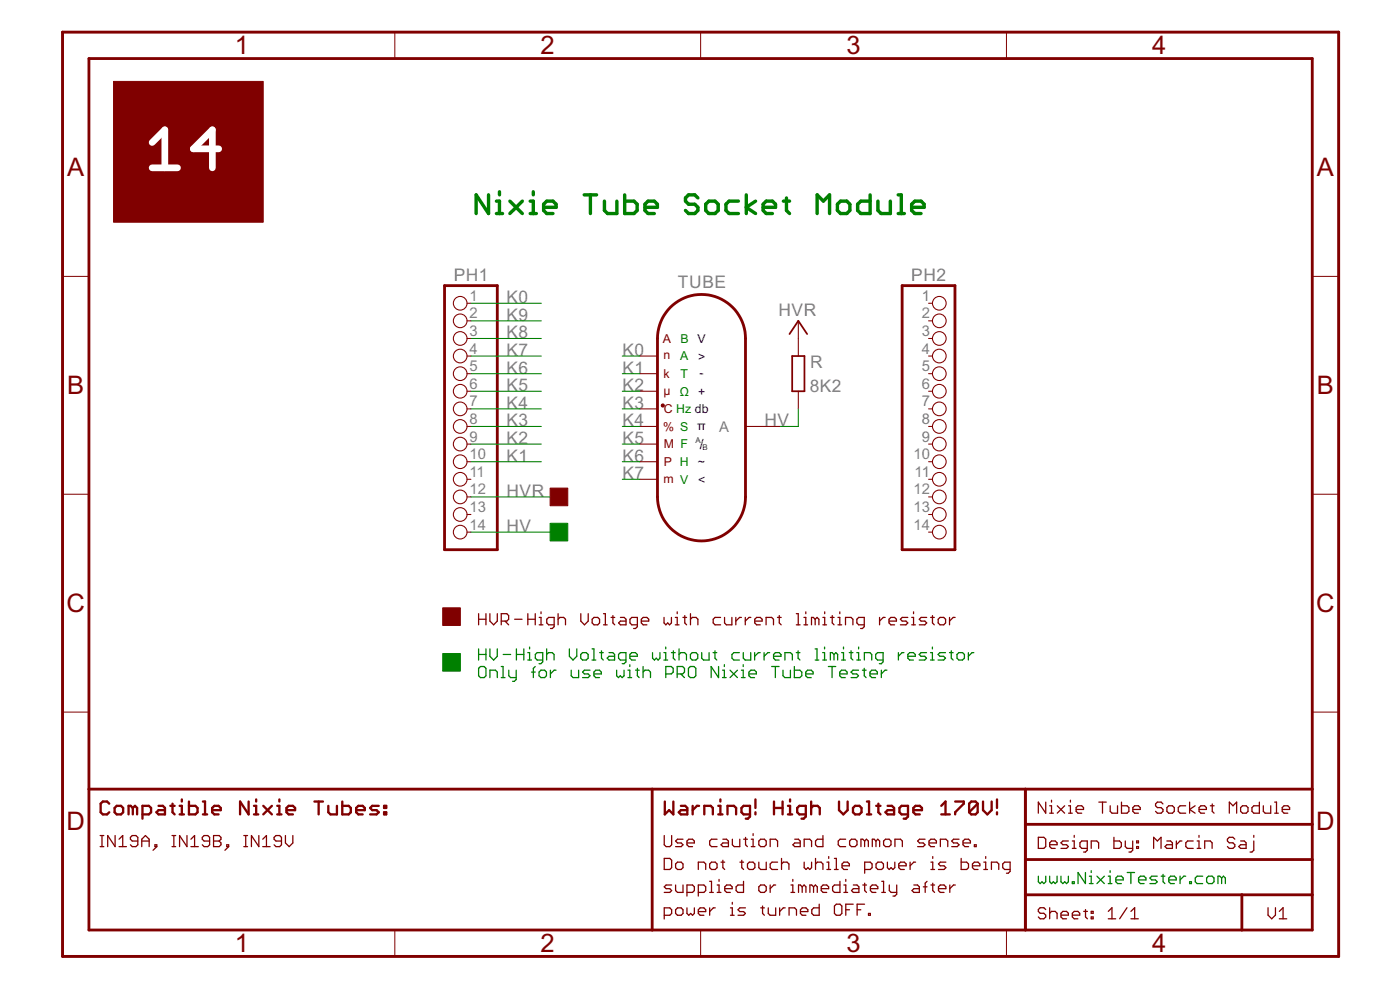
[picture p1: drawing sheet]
<svg xmlns="http://www.w3.org/2000/svg" width="420mm" height="297mm" viewBox="0 0 420 297" stroke-linecap="round" stroke-linejoin="round" font-family="sans-serif">
<g fill="#800000" stroke="#800000" stroke-width=".3">
<path d="M165.1 146.5h5.3v5.2h-5.3z"/>
<path d="M132.9 182.4h5.3v5.3h-5.3z"/>
<path d="M34.1 24.4h44.9v42.3h-44.9z"/>
</g>
<g fill="none" stroke="#800000" stroke-width=".38">
<path d="M143.6 184.1v3.4M143.6 185.8h2.2M145.8 184.1v3.4M147 184.1v2.3l1.1 1.1 1.1-1.1v-2.3M150.4 186.4h1.7l.6-.6v-1.1l-.6-.6h-1.7v3.4M151.6 186.4l1.1 1.1M154.5 185.8h2.2M158.4 185.8h2.2M158.4 184.1v3.4M160.6 184.1v3.4M161.8 185.3h.6v2.2M161.8 187.5h1.1"/>
<path d="M162.4 183.6v.5M166.3 187.5h-1.6l-.6-.6v-1.1l.6-.5h1.6v2.7l-.5 .6h-.6M167.5 185.8l.5-.5h1.2l.5 .5v1.7M167.5 184.1v3.4M174.3 184.1v2.3l1.1 1.1 1.1-1.1v-2.3M177.7 185.8l.6-.5h1.1l.5 .5v1.1l-.5 .6h-1.1l-.6-.6zM181.1 184.1h.6v3.4M181.1 187.5h1.1M183.4 185.3h1.1M183.9 184.7v2.2l.6 .6M186.2 185.3h1.1l.6 .5v1.7h-1.7l-.5-.6 .5-.5h1.7M191.3 187.5h-1.7l-.5-.6v-1.1l.5-.5h1.7v2.7l-.6 .6h-.5"/>
<path d="M192.5 186.4h2.2v-.6l-.6-.5h-1.1l-.5 .5v1.1l.5 .6h1.1M199.3 185.3v1.6l.5 .6 .6-.6 .5 .6 .6-.6v-1.6M202.7 185.3h.5v2.2M202.7 187.5h1.1M203.2 183.6v.5M205 185.3h1.1M205.5 184.7v2.2l.6 .6M207.2 185.8l.6-.5h1.1l.5 .5v1.7M207.2 184.1v3.4M216.3 185.3h-1.7l-.6 .5v1.1l.6 .6h1.7M217.4 185.3v1.6l.6 .6h1.6v-2.2M220.8 185.3v2.2"/>
<path d="M222.5 185.3h-.5l-1.2 1.1M223.7 185.3v2.2M225.3 185.3h-.5l-1.1 1.1M226.5 186.4h2.2v-.6l-.5-.5h-1.1l-.6 .5v1.1l.6 .6h1.1M229.9 187.5v-2.2h1.7l.5 .5v1.7M233.3 185.3h1.1M233.9 184.7v2.2l.5 .6M239 184.1h.6v3.4M239 187.5h1.1M241.3 185.3h.5v2.2M241.3 187.5h1.1M241.8 183.6v.5"/>
<path d="M244.6 185.8l-.5-.5h-.6v2.2M244.6 185.8v1.7M244.6 185.8l.6-.5 .6 .5v1.7M247 185.3h.5v2.2M247 187.5h1.1M247.5 183.6v.5M249.2 185.3h1.1M249.8 184.7v2.2l.5 .6M251.5 185.3h.5v2.2M251.5 187.5h1.1M252 183.6v.5M253.7 187.5v-2.2h1.7l.6 .5v1.7"/>
<path d="M259.4 187.5h-1.7l-.5-.6v-1.1l.5-.5h1.7v2.7l-.6 .6h-.5M264 185.3v2.2M265.6 185.3h-.5l-1.1 1.1M266.8 186.4h2.2v-.6l-.5-.5h-1.1l-.6 .5v1.1l.6 .6h1.1M272.4 185.3h-1.6l-.6 .5 .6 .6h1.1l.5 .5-.5 .6h-1.7M273.6 185.3h.6v2.2M273.6 187.5h1.1M274.2 183.6v.5M278.1 185.3h-1.7l-.5 .5 .5 .6h1.2l.5 .5-.5 .6h-1.7M279.3 185.3h1.1M279.8 184.7v2.2l.6 .6M282.1 185.3h1.1l.6 .5v1.1l-.6 .6h-1.1l-.5-.6v-1.1z"/>
<path d="M285 185.3v2.2M286.6 185.3h-.5l-1.1 1.1M30.1 254h1.1M30.1 250.7h1.1M30.6 250.7v3.3M34.5 250.7v3.3l-2.2-3.3v3.3M35.7 254h2.3M35.7 251.8l1.1-1.1v3.3M41.4 252.3h-1.7l-.6-.5v-.6l.6-.5h1.1l.6 .5v2.3l-.6 .5h-1.1l-.6-.5M42.5 252.3h2.3M42.5 254v-2.2l1.1-1.1 1.2 1.1v2.2M46.5 253.5h.6v.5h-.6z"/>
<path d="M47.1 254l-1.2 1.1M51.6 254h1.1M51.6 250.7h1.1M52.2 250.7v3.3M56.1 250.7v3.3l-2.2-3.3v3.3M57.3 254h2.2M57.3 251.8l1.1-1.1v3.3M62.9 252.3h-1.6l-.6-.5v-.6l.6-.5h1.1l.5 .5v2.3l-.5 .5h-1.1l-.6-.5M64.1 252.3h1.7M64.1 250.7h1.7l.5 .5v.6l-.5 .5 .5 .6v.6l-.5 .5h-1.7zM68.1 253.5h.5v.5h-.5zM68.6 254l-1.1 1.1"/>
<path d="M73.2 254h1.1M73.2 250.7h1.1M73.7 250.7v3.3M77.7 250.7v3.3l-2.2-3.3v3.3M78.8 254h2.3M78.8 251.8l1.2-1.1v3.3M84.5 252.3h-1.7l-.5-.5v-.6l.5-.5h1.1l.6 .5v2.3l-.6 .5h-1.1l-.5-.5M85.7 250.7v2.2l1.1 1.1 1.1-1.1v-2.2M199.3 250.7v2.8l.6 .5h1.1l.6-.5v-2.8M199.3 257.6h1.7l.6 .5v2.2l-.6 .6h-1.7zM202.8 259.2l.5-.5h1.1l.6 .5v1.1l-.6 .6h-1.1l-.5-.6zM205 251.8h-1.7l-.5 .5 .5 .6h1.1l.6 .6-.6 .5h-1.6"/>
<path d="M206.2 252.9h2.2v-.6l-.6-.5h-1.1l-.5 .5v1.2l.5 .5h1.1M213 259.2l.5-.5h1.2l.5 .5v1.1l-.5 .6h-1.2l-.5-.6zM215.2 251.8h-1.7l-.5 .5v1.2l.5 .5h1.7M216.4 258.7h1.1M216.9 251.8h1.1l.6 .5v1.7h-1.7l-.5-.5 .5-.6h1.7M216.9 258.1v2.2l.6 .6M219.8 251.8v1.7l.5 .5h1.7v-2.2M222.1 258.7h1.1M222.6 258.1v2.2l.6 .6M223.2 251.8h1.1M223.8 251.2v2.3l.5 .5M224.3 259.2l.6-.5h1.1l.5 .5v1.1l-.5 .6h-1.1l-.6-.6z"/>
<path d="M225.5 254h1.1M225.5 251.8h.5v2.2M226 250.1v.6M227.7 252.3l.6-.5h1.1l.6 .5v1.2l-.6 .5h-1.1l-.6-.5zM227.7 258.7v1.6l.6 .6h1.7v-2.2M231.1 254v-2.2h1.7l.6 .5v1.7M233.4 258.7h-1.7l-.6 .5v1.1l.6 .6h1.7M234.5 259.2l.6-.5h1.1l.6 .5v1.7M234.5 257.6v3.3M238.5 251.8h1.1l.6 .5v1.7h-1.7l-.5-.5 .5-.6h1.7M241.3 254v-2.2h1.7l.6 .5v1.7M241.3 258.7v1.6l.6 .6 .6-.6 .5 .6 .6-.6v-1.6"/>
<path d="M244.8 259.2l.5-.5h1.1l.6 .5v1.7M244.8 257.6v3.3M247 250.7v3.3h-1.7l-.5-.5v-1.2l.5-.5h1.7M248.2 258.7h.5v2.2M248.7 257v.6M250.4 257.6h.6v3.3M252.7 259.8h2.2v-.6l-.5-.5h-1.1l-.6 .5v1.1l.6 .6h1.1M253.8 251.8h-1.7l-.5 .5v1.2l.5 .5h1.7M255 252.3l.5-.5h1.1l.6 .5v1.2l-.6 .5h-1.1l-.5-.5zM259.5 252.3l-.6-.5h-.5v2.2M259.5 252.3v1.7M259.5 252.3l.5-.5 .6 .5v1.7"/>
<path d="M262.9 252.3l-.6-.5h-.5v2.2M262.9 252.3v1.7M262.9 252.3l.5-.5 .6 .5v1.7M263.5 258.7h1.1l.5 .5v1.1l-.5 .6h-1.1l-.6-.6v-1.1zM265.2 252.3l.5-.5h1.1l.6 .5v1.2l-.6 .5h-1.1l-.5-.5zM266.3 258.7v1.6l.6 .6 .5-.6 .6 .6 .5-.6v-1.6M268.6 254v-2.2h1.7l.5 .5v1.7M269.7 259.8h2.2v-.6l-.5-.5h-1.1l-.6 .5v1.1l.6 .6h1.1M273.1 258.7v2.2M274.8 258.7h-.6l-1.1 1.1M277.6 251.8h-1.7l-.5 .5 .5 .6h1.2l.5 .6-.5 .5h-1.7M278.8 252.9h2.2v-.6l-.5-.5h-1.1l-.6 .5v1.2l.6 .5h1.1"/>
<path d="M279.4 258.7h.5v2.2M279.9 257v.6M282.2 254v-2.2h1.7l.5 .5v1.7M283.9 258.7h-1.7l-.6 .5 .6 .6h1.1l.6 .5-.6 .6h-1.7M287.8 251.8h-1.6l-.6 .5 .6 .6h1.1l.5 .6-.5 .5h-1.7M288.5 257.6v3.3h1.6l.6-.6v-1.1l-.6-.5h-1.6M289 252.9h2.2v-.6l-.5-.5h-1.1l-.6 .5v1.2l.6 .5h1.1M291.8 259.8h2.3v-.6l-.6-.5h-1.1l-.6 .5v1.1l.6 .6h1.1M292.4 253.5h.6v.5h-.6zM295.3 258.7h.5v2.2M295.8 257v.6M311.6 251.2h1.7l.5 .6v2.2l-.5 .6h-1.7z"/>
<path d="M313.8 240.7v3.3l-2.2-3.3v3.3M315 241.8h.6v2.2M315 244h1.1M315 253.4h2.2v-.5l-.5-.6h-1.1l-.6 .6v1.1l.6 .6h1.1M315.6 240.1v.6M317.3 241.8l2.2 2.2M319.5 241.8l-2.2 2.2M320.6 252.3h-1.6l-.6 .6 .6 .5h1.1l.5 .6-.5 .6h-1.7M320.7 241.8h.5v2.2M320.7 244h1.1M321.2 240.1v.6M321.8 254.6h1.1"/>
<path d="M321.8 252.3h.6v2.3M322.4 250.7v.5M323 242.9h2.2v-.6l-.6-.5h-1.1l-.5 .5v1.1l.5 .6h1.1M326.3 254.6h-1.6l-.6-.6v-1.1l.6-.6h1.6v2.8l-.5 .6h-.6M327.5 254.6v-2.3h1.7l.5 .6v1.7M329.8 240.7h2.2M330.9 240.7v3.3M333.2 241.8v1.6l.5 .6h1.7v-2.2M334.3 251.2v3.4h1.7l.5-.6v-1.1l-.5-.6h-1.7M336.6 240.7v3.3h1.6l.6-.6v-1.1l-.6-.5h-1.6M337.7 252.3v1.7l.6 .6h1.6M339.9 252.3v2.8l-.5 .6h-.6"/>
<path d="M340 242.9h2.2v-.6l-.5-.5h-1.2l-.5 .5v1.1l.5 .6h1.2M341.1 254h.6v.6h-.6zM341.1 252.3h.6v.6h-.6zM346.2 254.6v-3.4l1.1 1.1 1.1-1.1v3.4M349 241.2l-.5-.5h-1.2l-.5 .5v.6l.5 .5h1.2l.5 .6v.5l-.5 .6h-1.2l-.5-.6M350.2 252.3h1.1l.6 .6v1.7h-1.7l-.6-.6 .6-.6h1.7M350.8 241.8h1.1l.5 .5v1.1l-.5 .6h-1.1l-.6-.6v-1.1zM353 252.3v2.3M354.7 252.3h-.6l-1.1 1.1M355.8 241.8h-1.6l-.6 .5v1.1l.6 .6h1.6M357 240.7v3.3M358.1 252.3h-1.7l-.5 .6v1.1l.5 .6h1.7"/>
<path d="M358.7 241.8l-1.7 1.1 1.7 1.1M359.3 252.3h.5v2.3M359.3 254.6h1.1M359.8 250.7v.5M359.9 242.9h2.2v-.6l-.6-.5h-1.1l-.5 .5v1.1l.5 .6h1.1M361.5 254.6v-2.3h1.7l.6 .6v1.7M363.2 241.8h1.2M363.8 241.2v2.2l.6 .6M368.9 244v-3.3l1.1 1.1 1.1-1.1v3.3M370.6 251.8l-.6-.6h-1.1l-.5 .6v.5l.5 .6h1.1l.6 .5v.6l-.6 .6h-1.1l-.5-.6M372.3 242.3l.6-.5h1.1l.5 .5v1.1l-.5 .6h-1.1l-.6-.6zM372.3 252.3h1.1l.6 .6v1.7h-1.7l-.5-.6 .5-.6h1.7"/>
<path d="M376.3 252.3v2.8l-.6 .6h-.5M376.3 250.7v.5M378 240.7v3.3h-1.7l-.6-.6v-1.1l.6-.5h1.7M379.1 241.8v1.6l.6 .6h1.7v-2.2M382.5 244h1.1M382.5 240.7h.6v3.3M384.8 242.9h2.2v-.6l-.5-.5h-1.1l-.6 .5v1.1l.6 .6h1.1M199.3 274.6h1.7l.6-.5v-1.1l-.6-.6h-1.7v3.3M201.6 265.5h-1.7l-.6 .6 .6 .5h1.1l.6 .6-.6 .6h-1.7M202.8 265.5v1.7l.5 .6h1.7v-2.3M203.3 272.4h1.1l.6 .6v1.1l-.6 .5h-1.1l-.5-.5v-1.1zM206.2 267.8h1.6l.6-.6v-1.1l-.6-.6h-1.6v3.4"/>
<path d="M206.2 272.4v1.7l.5 .5 .6-.5 .5 .5 .6-.5v-1.7M209.6 260.9v-2.2h1.6l.6 .5v1.7M209.6 267.8h1.6l.6-.6v-1.1l-.6-.6h-1.6v3.4M209.6 273.5h2.2v-.5l-.6-.6h-1.1l-.5 .6v1.1l.5 .5h1.1M213 272.4v2.2M213 267.8h1.1M213 264.4h.5v3.4M214.7 272.4h-.6l-1.1 1.1M215.2 267.8h1.2M215.2 265.5h.6v2.3M215.8 263.9v.5M217.5 266.6h2.2v-.5l-.5-.6h-1.1l-.6 .6v1.1l.6 .6h1.1"/>
<path d="M219.2 272.4h.6v2.2M219.2 274.6h1.1M219.8 270.7v.6M223.1 264.4v3.4h-1.6l-.6-.6v-1.1l.6-.6h1.6M223.7 272.4h-1.7l-.5 .6 .5 .5h1.2l.5 .6-.5 .5h-1.7M227.7 266.1l.6-.6h1.1l.6 .6v1.1l-.6 .6h-1.1l-.6-.6zM228.3 272.4h1.1M228.9 271.8v2.3l.5 .5M230.6 272.4v1.7l.5 .5h1.7v-2.2M231.1 265.5v2.3M232.8 265.5h-.6l-1.1 1.1M234 272.4v2.2"/>
<path d="M235.6 272.4h-.5l-1.1 1.1M236.8 274.6v-2.2h1.7l.5 .6v1.6M237.4 267.8h1.1M237.4 265.5h.5v2.3M237.9 263.9v.5M240.2 273.5h2.2v-.5l-.5-.6h-1.1l-.6 .6v1.1l.6 .5h1.1M240.7 266.1l-.5-.6h-.6v2.3M240.7 266.1v1.7M240.7 266.1l.6-.6 .6 .6v1.7M244.2 266.1l-.6-.6h-.5v2.3M244.2 266.1v1.7M244.2 266.1l.5-.6 .6 .6v1.7"/>
<path d="M245.9 271.3v3.3h-1.7l-.6-.5v-1.1l.6-.6h1.7M246.5 266.6h2.2v-.5l-.6-.6h-1.1l-.5 .6v1.1l.5 .6h1.1M248.2 260.9h1.1M250.4 260.9h1.1M250.4 271.8l.6-.5h1.1l.5 .5v2.3l-.5 .5h-1.1l-.6-.5zM252.1 264.4v3.4h-1.7l-.5-.6v-1.1l.5-.6h1.7M253.3 267.8h1.1M253.3 265.5h.5v2.3M253.8 263.9v.5M253.8 273h1.2M256.1 271.3h-2.3v3.3M256.1 265.5h1.1l.6 .6v1.7h-1.7l-.6-.6 .6-.6h1.7"/>
<path d="M257.2 273h1.1M258.9 265.5h1.2M259.5 271.3h-2.3v3.3M259.5 260.9h1.7l.5-.6v-1.1l-.5-.5h-1.7v3.3M259.5 265v2.2l.6 .6M260.6 274.1h.6v.5h-.6zM261.2 266.6h2.2v-.5l-.5-.6h-1.1l-.6 .6v1.1l.6 .6h1.1M264.6 264.4h.6v3.4M264.6 267.8h1.1M266.9 265.5v1.7l.5 .6h1.7M269.1 265.5v2.8l-.6 .6h-.5M274.3 265.5h1.1l.5 .6v1.7h-1.6l-.6-.6 .6-.6h1.6"/>
<path d="M277.1 266.1h1.1M278.2 264.4l-.5 .6v2.8M279.4 260.9h1.1M279.4 265.5h1.1M279.9 265v2.2l.6 .6M281.6 266.6h2.3v-.5l-.6-.6h-1.1l-.6 .6v1.1l.6 .6h1.1M285.1 265.5v2.3M286.7 265.5h-.5l-1.1 1.1M295.3 260.9h1.1M297.5 260.9v-2.2h1.7l.5 .5v1.7M303.1 260.9h-1.6l-.6-.6v-1.1l.6-.5h1.6v2.8l-.5 .5h-.6M313.8 272.9l-.5-.5h-1.1l-.6 .5v.6l.6 .5h1.1l.5 .6v.5l-.5 .6h-1.1l-.6-.6"/>
<path d="M315 272.4v3.3M315 274l.6-.5h1.1l.5 .5v1.7M318.4 274.6h2.2v-.6l-.5-.5h-1.1l-.6 .5v1.1l.6 .6h1.1M321.8 274.6h2.2v-.6l-.5-.5h-1.1l-.6 .5v1.1l.6 .6h1.1M325.2 273.5h1.1M325.8 272.9v2.2l.5 .6M327.5 273.5h.6v.5h-.6zM327.5 275.1h.6v.6h-.6zM332.6 275.7h2.2M332.6 273.5l1.1-1.1v3.3M338.2 272.4l-2.2 3.3M339.4 275.7h2.2"/>
<path d="M339.4 273.5l1.1-1.1v3.3M380.6 272.4v2.2l1.1 1.1 1.1-1.1v-2.2M383.9 273.5l1.2-1.1v3.3M383.9 275.7h2.3"/>
</g>
<path d="M18.8 9.6h383v277.4h-383zM26.7 17.6h367.1v261.4h-367.1zM133.4 85.7h15.8v79.2h-15.8zM201.2 92.2a13.2 13.2 0 0 1 14.4-2.9 13.2 13.2 0 0 1 8.1 12.3v47.5a13.2 13.2 0 0 1-13.2 13.2 13.2 13.2 0 0 1-13.2-13.2v-47.5a13.4 13.4 0 0 1 3.9-9.4zM270.7 85.7h15.9v79.2h-15.9zM26.7 236.8h367.1M195.7 236.8v42.2M307.7 236.8v42.2M307.7 247.3h86.1M307.7 257.9h86.1M307.7 268.5h86.1M372.7 268.5v10.5" fill="none" stroke="#800000" stroke-width=".85"/>
<g fill="none" stroke="#800000" stroke-width=".7">
<path d="M54.6 239.9v.6M76.9 239.9v.6M83.8 239.9v.6M216.2 239.9v.6M226.7 239.9v2.5M237.1 239.9v.6M299.2 239.9v2.5M32.8 241.1l-.7-.6h-1.2l-.7 .6v2.6l.7 .6h1.2l.7-.6M35 241.8h1.3l.7 .6v1.3l-.7 .6h-1.3l-.6-.6v-1.3zM39.9 242.4l-.7-.6h-.6v2.5M39.9 242.4v1.9M39.9 242.4l.6-.6 .6 .6v1.9"/>
<path d="M42.8 244.3h1.9l.6-.6v-1.3l-.6-.6h-1.9v3.8M47.6 241.8h1.3l.6 .6v1.9h-1.9l-.7-.6 .7-.6h1.9M51.1 241.8h1.3M51.8 241.1v2.6l.6 .6M53.9 241.8h.7v2.5M53.9 244.3h1.3M56.7 240.5v3.8h1.9l.7-.6v-1.3l-.7-.6h-1.9M60.9 244.3h1.3M60.9 240.5h.6v3.8M63.7 243.1h2.6v-.7l-.7-.6h-1.3l-.6 .6v1.3l.6 .6h1.3M74.6 240.5v3.8l-2.5-3.8v3.8M76.2 241.8h.7v2.5"/>
<path d="M76.2 244.3h1.3M79 241.8l2.6 2.5M81.6 241.8l-2.6 2.5M83.2 241.8h.6v2.5M83.2 244.3h1.3M86 243.1h2.6v-.7l-.7-.6h-1.3l-.6 .6v1.3l.6 .6h1.3M94.4 240.5h2.5M95.6 240.5v3.8M98.5 241.8v1.9l.7 .6h1.9v-2.5M102.7 240.5v3.8h1.9l.7-.6v-1.3l-.7-.6h-1.9M106.9 243.1h2.6v-.7l-.7-.6h-1.3l-.6 .6v1.3l.6 .6h1.3M113.7 241.8h-2l-.6 .6 .6 .7h1.3l.7 .6-.7 .6h-1.9"/>
<path d="M115.3 241.8h.6v.6h-.6zM115.3 243.7h.6v.6h-.6zM199.5 240.5v3.8l1.3-1.2 1.3 1.2v-3.8M204.3 241.8h1.3l.7 .6v1.9h-2l-.6-.6 .6-.6h2M207.9 241.8v2.5M209.8 241.8h-.6l-1.3 1.3M211.4 244.3v-2.5h1.9l.6 .6v1.9M215.6 241.8h.6v2.5M215.6 244.3h1.2M218.3 244.3v-2.5h2l.6 .6v1.9M225.1 244.3h-1.9l-.7-.6v-1.3l.7-.6h1.9v3.2l-.6 .6h-.7M226.7 243.7v.6"/>
<path d="M232.3 240.5v3.8M232.3 242.4h2.6M234.9 240.5v3.8M236.5 241.8h.6v2.5M236.5 244.3h1.2M241.8 244.3h-1.9l-.7-.6v-1.3l.7-.6h1.9v3.2l-.6 .6h-.7M243.4 242.4l.7-.6h1.3l.6 .6v1.9M243.4 240.5v3.8M251.8 240.5v2.6l1.3 1.2 1.3-1.2v-2.6M256.6 241.8h1.3l.7 .6v1.3l-.7 .6h-1.3l-.6-.6v-1.3zM260.2 244.3h1.3M260.2 240.5h.6v3.8"/>
<path d="M263 241.8h1.2M263.6 241.1v2.6l.6 .6M266.4 241.8h1.3l.6 .6v1.9h-1.9l-.7-.6 .7-.6h1.9M272.5 244.3h-1.9l-.7-.6v-1.3l.7-.6h1.9v3.2l-.6 .6h-.7M274.1 243.1h2.6v-.7l-.7-.6h-1.2l-.7 .6v1.3l.7 .6h1.2M282.5 244.3h2.6M282.5 241.8l1.3-1.3v3.8M286.7 240.5h2.5v.6l-2.5 2.6v.6M293.4 241.1v2.6l-.6 .6h-1.3l-.6-.6M293.4 241.1l-.6-.6h-1.3l-.6 .6v2.6M293.4 241.1l-2.5 2.6M295 240.5v2.6l1.3 1.2 1.3-1.2v-2.6"/>
<path d="M299.2 243.7v.6"/>
</g>
<g fill="none" stroke="#800000" stroke-width=".32">
<path d="M140.2 91h1.1M140.2 96.3h1.1M239.6 96.3v10.5M278.7 91h1.1M278.7 96.3h1.1M140.2 101.6h1.1M140.2 106.8h1.1M140.2 112.1h1.1M140.2 117.4h1.1M192 106.8h5.3M192 112.1h5.3M192 117.4h5.3"/>
<path d="M239.6 117.4v5.3M278.7 101.6h1.1M278.7 106.8h1.1M278.7 112.1h1.1M278.7 117.4h1.1M140.2 122.7h1.1M140.2 128h1.1M140.2 133.2h1.1M140.2 138.5h1.1M192 122.7h5.3M192 128h5.3M192 133.2h5.3"/>
<path d="M192 138.5h5.3M223.7 128h10.6M278.7 122.7h1.1M278.7 128h1.1M278.7 133.2h1.1M278.7 138.5h1.1M140.2 143.8h1.1M140.2 149.1h1.1M140.2 154.4h1.1M140.2 159.7h1.1M192 143.8h5.3M278.7 143.8h1.1"/>
<path d="M278.7 149.1h1.1M278.7 154.4h1.1M278.7 159.7h1.1"/>
<circle cx="138.1" cy="91" r="2.05"/>
<circle cx="138.1" cy="96.3" r="2.05"/>
<circle cx="281.9" cy="96.3" r="2.05"/>
<circle cx="281.9" cy="91" r="2.05"/>
<circle cx="138.1" cy="106.8" r="2.05"/>
<circle cx="138.1" cy="117.4" r="2.05"/>
<circle cx="138.1" cy="112.1" r="2.05"/>
<circle cx="138.1" cy="101.6" r="2.05"/>
<circle cx="281.9" cy="112.1" r="2.05"/>
<circle cx="281.9" cy="117.4" r="2.05"/>
<circle cx="281.9" cy="101.6" r="2.05"/>
<circle cx="281.9" cy="106.8" r="2.05"/>
<circle cx="138.1" cy="133.2" r="2.05"/>
<circle cx="138.1" cy="122.7" r="2.05"/>
<circle cx="138.1" cy="138.5" r="2.05"/>
<circle cx="138.1" cy="128" r="2.05"/>
<circle cx="281.9" cy="122.7" r="2.05"/>
<circle cx="281.9" cy="128" r="2.05"/>
<circle cx="281.9" cy="138.5" r="2.05"/>
<circle cx="281.9" cy="133.2" r="2.05"/>
<circle cx="138.1" cy="154.4" r="2.05"/>
<circle cx="138.1" cy="143.8" r="2.05"/>
<circle cx="138.1" cy="149.1" r="2.05"/>
<circle cx="138.1" cy="159.7" r="2.05"/>
<circle cx="281.9" cy="143.8" r="2.05"/>
<circle cx="281.9" cy="149.1" r="2.05"/>
<circle cx="281.9" cy="154.4" r="2.05"/>
<circle cx="281.9" cy="159.7" r="2.05"/>
</g>
<path d="M236.9 100.2l2.7-3.9 2.6 3.9M237.7 106.8h3.7v10.6h-3.7z" fill="none" stroke="#800000" stroke-width=".53"/>
<g fill="none" stroke="#800000" stroke-width=".3">
<path d="M26.7 17.6h367.1v261.4h-367.1zM118.5 9.6v8M210.3 9.6v8M302 9.6v8M18.8 82.9h7.9M393.8 82.9h8M18.8 148.3h7.9M393.8 148.3h8M18.8 213.7h7.9M393.8 213.7h8M308 236.8v42.2M393.8 236.8h-198.1v42.2"/>
<path d="M308 257.9h85.8M308 247.3h85.8M118.5 279v8M210.3 279v8M302 279v8M308 268.5h85.8M372.7 268.5v10.5"/>
</g>
<path d="M18.8 9.6h383v277.4h-383z" fill="none" stroke="#800000" stroke-width=".63"/>
<path d="M198.6 121.3a.46 .46 0 0 1 .7 .2 .46 .46 0 0 1-.3 .6 .46 .46 0 0 1-.5-.4l.5-.2 .1 .2a.35 .35 0 0 1-.4 .1 .35 .35 0 0 1-.2-.3z" fill-rule="evenodd" fill="#800000" stroke="#800000" stroke-width=".3"/>
<g fill="#008000" stroke="#008000" stroke-width=".3">
<path d="M165.1 157h5.3v5.3h-5.3z"/>
<path d="M132.9 196.1h5.3v5.3h-5.3z"/>
</g>
<g fill="none" stroke="#008000" stroke-width=".38">
<path d="M143.6 194.7v3.3M143.6 196.4h2.2M144.2 200h1.1l.5 .5v2.3l-.5 .5h-1.1l-.6-.5v-2.3zM145.8 194.7v3.3M147 194.7v2.2l1.1 1.1 1.1-1.1v-2.2M150.4 200h.6v3.3M151 196.4h2.2M155 196.4h2.2M155 194.7v3.3M157.2 194.7v3.3M158.4 195.8h.5v2.2M158.4 198h1.1"/>
<path d="M158.9 194.1v.6M160.6 200l-.5 .5v2.8M162.9 198h-1.7l-.5-.5v-1.1l.5-.6h1.7v2.8l-.6 .5h-.5M164.1 196.4l.5-.6h1.1l.6 .6v1.6M164.1 194.7v3.3M170.9 194.7v2.2l1.1 1.1 1.1-1.1v-2.2M174.8 195.8h1.1l.6 .6v1.1l-.6 .5h-1.1l-.5-.5v-1.1zM177.7 194.7h.5v3.3M177.7 198h1.1M180 195.8h1.1M180.5 195.3v2.2l.6 .5M182.8 195.8h1.1l.5 .6v1.6h-1.6l-.6-.5 .6-.6h1.6"/>
<path d="M187.9 198h-1.7l-.6-.5v-1.1l.6-.6h1.7v2.8l-.6 .5h-.6M189 199.4v.6M189 196.9h2.3v-.5l-.6-.6h-1.1l-.6 .6v1.1l.6 .5h1.1M193 200v3.3M195.8 195.8v1.7l.6 .5 .6-.5 .5 .5 .6-.5v-1.7M199.2 195.8h.6v2.2M199.2 198h1.2M199.8 194.1v.6M201.5 195.8h1.1M202.1 195.3v2.2l.5 .5M203.8 196.4l.5-.6h1.1l.6 .6v1.6M203.8 194.7v3.3"/>
<path d="M207.8 195.8h1.1l.5 .6v1.1l-.5 .5h-1.1l-.6-.5v-1.1zM210.6 195.8v1.7l.6 .5h1.6v-2.2M214 195.8h1.1M214.6 195.3v2.2l.5 .5M215.6 200v3.3l-2.2-3.3v3.3M217.4 199.4v.6M221.9 195.8h-1.7l-.5 .6v1.1l.5 .5h1.7M223.1 199.4v.6M223.1 195.8v1.7l.5 .5h1.7v-2.2M226.5 195.8v2.2M228.2 195.8h-.6l-1.1 1.1M229.3 195.8v2.2"/>
<path d="M231 195.8h-.6l-1.1 1.1M231.6 200h2.2M232.2 196.9h2.2v-.5l-.6-.6h-1.1l-.5 .6v1.1l.5 .5h1.1M232.7 200v3.3M235.6 198v-2.2h1.6l.6 .6v1.6M238.4 200v3.3h1.7l.5-.5v-1.1l-.5-.6h-1.7M239 195.8h1.1M239.5 195.3v2.2l.6 .5M244.6 198h1.1M244.6 194.7h.6v3.3M246.9 195.8h.6v2.2M246.9 198h1.1"/>
<path d="M247.5 194.1v.6M248.6 200h2.2M249.7 200v3.3M250.3 196.4l-.6-.6h-.5v2.2M250.3 196.4v1.6M250.3 196.4l.5-.6 .6 .6v1.6M252.6 195.8h.6v2.2M252.6 198h1.1M253.2 194.1v.6M254.9 195.8h1.1M255.4 195.3v2.2l.6 .5M257.1 195.8h.6v2.2"/>
<path d="M257.1 198h1.1M257.7 194.1v.6M259.4 198v-2.2h1.7l.5 .6v1.6M265 198h-1.6l-.6-.5v-1.1l.6-.6h1.6v2.8l-.5 .5h-.6M269.6 195.8v2.2M271.3 195.8h-.6l-1.1 1.1M272.5 196.9h2.2v-.5l-.6-.6h-1.1l-.5 .6v1.1l.5 .5h1.1M278.1 195.8h-1.7l-.5 .6 .5 .5h1.1l.6 .6-.6 .5h-1.6M279.3 195.8h.5v2.2M279.3 198h1.1M279.8 194.1v.6M283.8 195.8h-1.7l-.6 .6 .6 .5h1.1l.6 .6-.6 .5h-1.7"/>
<path d="M284.9 195.8h1.1M285.5 195.3v2.2l.5 .5M287.8 195.8h1.1l.5 .6v1.1l-.5 .5h-1.1l-.6-.5v-1.1zM290.6 195.8v2.2M292.3 195.8h-.6l-1.1 1.1M147 203.3v-2.2h1.7l.5 .6v1.6M150.4 203.3h1.2M152.7 201.1v1.7l.6 .5h1.6M154.9 201.1v2.8l-.5 .5h-.6M159.5 201.7h1.1M161.8 201.7l.5-.6h1.1l.6 .6v1.1l-.6 .5h-1.1l-.5-.5zM165.2 201.1v2.2"/>
<path d="M166.9 201.1h-.6l-1.1 1.1M171.4 201.1v1.7l.6 .5h1.7v-2.2M177.1 201.1h-1.7l-.6 .6 .6 .5h1.1l.6 .6-.6 .5h-1.7M178.2 202.2h2.3v-.5l-.6-.6h-1.1l-.6 .6v1.1l.6 .5h1.1M185.1 201.1v1.7l.5 .5 .6-.5 .5 .5 .6-.5v-1.7M188.4 203.3h1.2M188.4 201.1h.6v2.2M190.7 201.1h1.1M191.3 200.5v2.3l.5 .5M193 201.7l.5-.6h1.2l.5 .6v1.6M199.8 202.2h1.7l.5-.5v-1.2l-.5-.5h-1.7v3.3M203.2 202.2h1.7l.5-.5v-1.2l-.5-.5h-1.7v3.3"/>
<path d="M204.3 202.2l1.1 1.1M206.6 200.5l.6-.5h1.1l.5 .5v2.3l-.5 .5h-1.1l-.6-.5zM216.8 203.3h1.1M216.8 201.1h.6v2.2M219.1 201.1l2.2 2.2M221.3 201.1l-2.2 2.2M222.5 203.3h1.1M222.5 201.1h.6v2.2M224.8 202.2h2.2v-.5l-.6-.6h-1.1l-.5 .6v1.1l.5 .5h1.1M235 201.1v1.7l.5 .5h1.7v-2.2M241.8 202.2h2.2v-.5l-.5-.6h-1.1l-.6 .6v1.1l.6 .5h1.1M252 202.2h2.2v-.5l-.5-.6h-1.1l-.6 .6v1.1l.6 .5h1.1"/>
<path d="M257.6 201.1h-1.6l-.6 .6 .6 .5h1.1l.5 .6-.5 .5h-1.7M258.8 201.1h1.1M259.4 200.5v2.3l.5 .5M261.1 202.2h2.2v-.5l-.5-.6h-1.2l-.5 .6v1.1l.5 .5h1.2M264.5 201.1v2.2M266.2 201.1h-.6l-1.1 1.1M311.6 262.9v1.7l.6 .5 .5-.5 .6 .5 .5-.5v-1.7M315 262.9v1.7l.6 .5 .5-.5 .6 .5 .5-.5v-1.7M318.4 262.9v1.7l.6 .5 .5-.5 .6 .5 .5-.5v-1.7M321.8 264.6h.6v.5h-.6zM325.8 261.8v3.3l-2.3-3.3v3.3M326.9 265.1h1.1"/>
<path d="M326.9 262.9h.6v2.2M327.5 261.2v.6M329.2 262.9l2.2 2.2M331.4 262.9l-2.2 2.2M332.6 265.1h1.1M332.6 262.9h.6v2.2M333.2 261.2v.6M334.9 264h2.2v-.6l-.6-.5h-1.1l-.5 .5v1.2l.5 .5h1.1M338.3 261.8h2.2M339.4 261.8v3.3M341.7 264h2.2v-.6l-.6-.5h-1.1l-.5 .5v1.2l.5 .5h1.1M347.3 262.9h-1.6l-.6 .5 .6 .6h1.1l.5 .6-.5 .5h-1.7"/>
<path d="M348.5 262.9h1.1M349.1 262.3v2.3l.5 .5M350.8 264h2.2v-.6l-.6-.5h-1.1l-.5 .5v1.2l.5 .5h1.1M354.2 262.9v2.2M355.8 262.9h-.5l-1.1 1.1M357 264.6h.6v.5h-.6zM360.9 262.9h-1.6l-.6 .5v1.2l.6 .5h1.6M362.1 263.4l.6-.5h1.1l.5 .5v1.2l-.5 .5h-1.1l-.6-.5zM366.6 263.4l-.5-.5h-.6v2.2M366.6 263.4v1.7M366.6 263.4l.6-.5 .5 .5v1.7"/>
</g>
<g fill="none" stroke="#008000" stroke-width="1">
<path d="M146.6 58.5v5.6l-3.7-5.6v5.6M149.9 57.5v1M160 57.5v1M175.3 58.5h3.7M177.2 58.5v5.6M187.5 58.5v5.6h2.8l.9-1v-1.8l-.9-1h-2.8M209.4 59.4l-.9-.9h-1.8l-1 .9v.9l1 1h1.8l.9 .9v.9l-.9 1h-1.8l-1-1M224 58.5v5.6M236 59.4v3.7l1 1M261.1 58.5v5.6h-2.8l-.9-1v-1.8l.9-1h2.8M269.6 58.5h.9v5.6M149 60.3h.9v3.8"/>
<path d="M149 64.1h1.8M153 60.3l3.8 3.8M156.8 60.3l-3.8 3.8M159.1 60.3h.9v3.8M159.1 64.1h1.9M163.2 62.2h3.7v-.9l-1-1h-1.8l-.9 1v1.8l.9 1h1.8M181.4 60.3v2.8l.9 1h2.8v-3.8M193.5 62.2h3.8v-.9l-.9-1h-1.9l-1 1v1.8l1 1h1.9M212.7 60.3h1.9l.9 1v1.8l-.9 1h-1.9l-.9-1v-1.8zM221.6 60.3h-2.8l-.9 1v1.8l.9 1h2.8M226.8 60.3l-2.8 1.9 2.8 1.9M229 62.2h3.7v-.9l-.9-1h-1.8l-1 1v1.8l1 1h1.8"/>
<path d="M235.1 60.3h1.9M245.2 64.1v-5.6l1.9 1.8 1.9-1.8v5.6M252.2 60.3h1.9l1 1v1.8l-1 1h-1.9l-.9-1v-1.8zM263.5 60.3v2.8l.9 1h2.8v-3.8M269.6 64.1h1.8M273.6 62.2h3.7v-.9l-.9-1h-1.8l-1 1v1.8l1 1h1.8"/>
</g>
<g fill="none" stroke="#008000" stroke-width=".32">
<path d="M141.3 96.3h21.2M141.3 91h21.2M141.3 112.1h21.2M141.3 117.4h21.2M141.3 106.8h21.2M141.3 101.6h21.2M186.8 112.1h5.2M186.8 117.4h5.2M186.8 106.8h5.2M141.3 138.5h21.2M141.3 133.2h21.2M141.3 128h21.2"/>
<path d="M141.3 122.7h21.2M186.8 138.5h5.2M186.8 133.2h5.2M186.8 128h5.2M186.8 122.7h5.2M239.6 122.7v5.3h-5.3M141.3 149.1h23.8M141.3 159.7h23.8M186.8 143.8h5.2"/>
</g>
<path d="M45.7 42.8l3.8-3.9v11.5M45.7 50.4h7.6M65.6 44.7h-7.6l5.7-5.8v11.5" fill="none" stroke="#fff" stroke-width="2"/>
<g font-size="8.6" fill="#800000">
<text x="70.5" y="16.3">1</text>
<text x="162.3" y="16.3">2</text>
<text x="254" y="16.3">3</text>
<text x="345.8" y="16.3">4</text>
<text x="20.2" y="53">A</text>
<text x="395.2" y="53">A</text>
<text x="20.2" y="118.3">B</text>
<text x="395.2" y="118.3">B</text>
<text x="20" y="183.7">C</text>
<text x="395" y="183.7">C</text>
<text x="20" y="249.1">D</text>
<text x="395" y="249.1">D</text>
<text x="70.5" y="285.7">1</text>
<text x="162.3" y="285.7">2</text>
<text x="254" y="285.7">3</text>
<text x="345.8" y="285.7">4</text>
</g>
<g font-size="5.8" fill="#808080">
<text x="136.2" y="84.4">PH1</text>
<text x="203.4" y="86.5">TUBE</text>
<text x="273.5" y="84.4">PH2</text>
<text x="152" y="91">K0</text>
<text x="233.6" y="95">HVR</text>
<text x="152" y="101.5">K8</text>
<text x="152" y="96.3">K9</text>
<text x="152" y="106.8">K7</text>
<text x="186.9" y="106.8">K0</text>
<text x="152" y="112.1">K6</text>
<text x="186.9" y="112.1">K1</text>
<text x="243.1" y="110.3">R</text>
<text x="152" y="117.4">K5</text>
<text x="186.9" y="117.4">K2</text>
<text x="243" y="117.7">8K2</text>
<text x="152" y="122.7">K4</text>
<text x="186.9" y="122.7">K3</text>
<text x="152" y="128">K3</text>
<text x="186.9" y="128">K4</text>
<text x="229.4" y="128">HV</text>
<text x="152" y="133.2">K2</text>
<text x="186.9" y="133.2">K5</text>
<text x="152" y="138.5">K1</text>
<text x="186.9" y="138.5">K6</text>
<text x="186.9" y="143.8">K7</text>
<text x="152" y="149.1">HVR</text>
<text x="152" y="159.7">HV</text>
</g>
<g font-size="5" fill="#808080">
<text x="140.9" y="90.2">1</text>
<text x="140.9" y="95.5">2</text>
<text x="276.6" y="90.2">1</text>
<text x="276.6" y="95.5">2</text>
<text x="140.9" y="100.8">3</text>
<text x="276.6" y="100.8">3</text>
<text x="140.9" y="106.1">4</text>
<text x="276.6" y="106.1">4</text>
<text x="140.9" y="111.4">5</text>
<text x="276.6" y="111.4">5</text>
<text x="140.9" y="116.7">6</text>
<text x="276.6" y="116.7">6</text>
<text x="140.9" y="121.9">7</text>
<text x="276.6" y="121.9">7</text>
<text x="140.9" y="127.2">8</text>
<text x="215.8" y="129.6">A</text>
<text x="276.6" y="127.2">8</text>
<text x="140.9" y="132.5">9</text>
<text x="140.9" y="137.8">10</text>
<text x="274.1" y="137.8">10</text>
<text x="276.6" y="132.5">9</text>
<text x="140.9" y="143.1">11</text>
<text x="274.5" y="143.1">11</text>
<text x="140.9" y="148.4">12</text>
<text x="274.1" y="148.4">12</text>
<text x="140.9" y="153.6">13</text>
<text x="274.1" y="153.6">13</text>
<text x="140.9" y="158.9">14</text>
<text x="274.1" y="158.9">14</text>
</g>
<text font-size="4.7" fill="#000080" x="210.1" y="134.7">/</text>
<g font-size="4.1" fill="#800000">
<text x="198.9" y="102.9">A B V</text>
<text x="199.2" y="107.7">n</text>
<text x="199.2" y="113.4">k</text>
<text x="199.2" y="118.4">µ Ω +</text>
<text x="199.2" y="123.9">C Hz db</text>
<text x="199" y="129.3">% S π</text>
<text x="199.2" y="134.6">M F</text>
<text x="199.2" y="139.7">P H ~</text>
<text x="199.2" y="144.8">m V</text>
</g>
<g font-size="4.1" fill="#008000">
<text x="204.2" y="108">A</text>
<text x="204.2" y="113.4">T</text>
</g>
<g font-size="4.1" fill="#000080">
<text x="209.5" y="108.2">&gt;</text>
<text x="209.9" y="113.1">-</text>
<text x="209.5" y="145.1">&lt;</text>
</g>
<g font-size="2.6" fill="#000080">
<text x="208.8" y="133">A</text>
<text x="210.8" y="135.1">B</text>
</g>
</svg>
